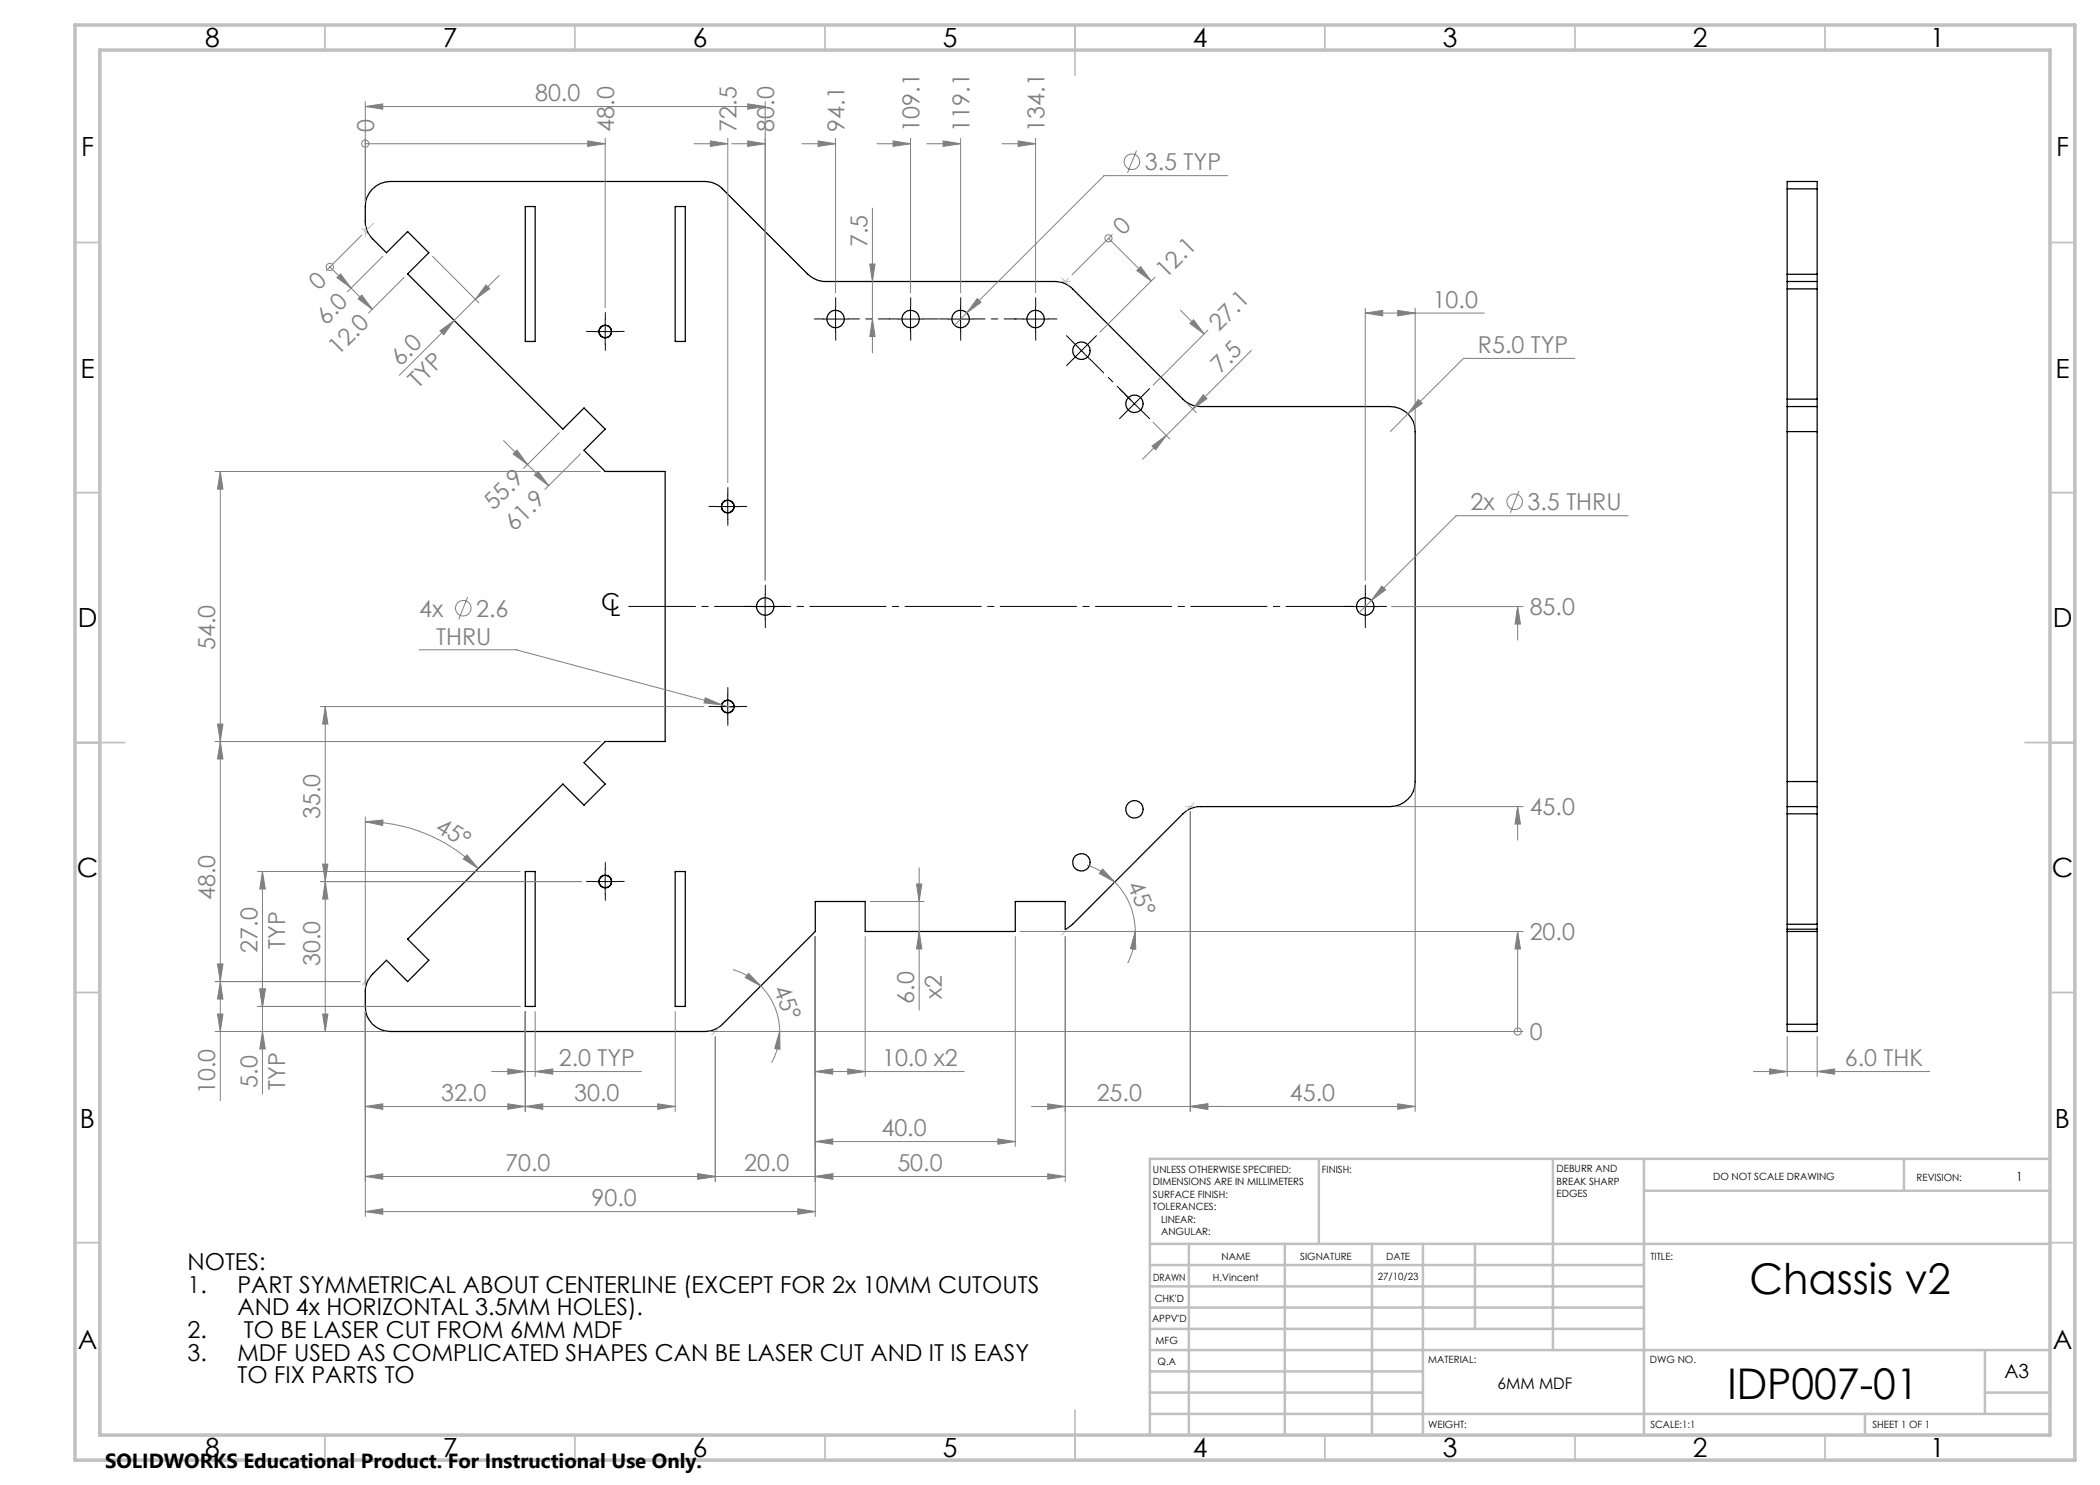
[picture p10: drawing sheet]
<svg xmlns="http://www.w3.org/2000/svg" width="420mm" height="297mm" viewBox="0 0 420 297" stroke-linecap="round" stroke-linejoin="round" font-family="sans-serif">
<g fill="none" stroke="#000" stroke-width=".25">
<path d="M74.5 37.8a5 5 0 0 1 3.5-1.5h63a5 5 0 0 1 3.5 1.5l17.1 17.1a5.2 5.2 0 0 0 3.5 1.4h45.9a5 5 0 0 1 3.5 1.5l22.1 22a5 5 0 0 0 3.5 1.5h38a4.9 4.9 0 0 1 4.9 5v70a5 5 0 0 1-4.9 5h-38a4.8 4.8 0 0 0-3.5 1.5l-22.1 22.1-1.5 .9v-5.5h-9.9v6h-30.1v-6h-9.9v6l-18.6 18.6a5.2 5.2 0 0 1-3.5 1.4h-63a4.9 4.9 0 0 1-4.9-5v-2.9a4.8 4.8 0 0 1 1.4-3.6l2.8-2.8 4.2 4.3 4.3-4.3-4.3-4.2 31.1-31 4.2 4.2 4.2-4.2-4.2-4.3 4.2-4.2h12v-54h-12l-4.2-4.2 4.2-4.3-4.2-4.2-4.2 4.2-31.1-31 4.3-4.3-4.3-4.2-4.2 4.2-2.8-2.7a4.8 4.8 0 0 1-1.4-3.6v-2.9a4.8 4.8 0 0 1 1.4-3.5zM357.4 37.8v-1.5h6v1.5M357.4 37.8v17.1M357.4 37.8h6M363.4 37.8v17.1M105.1 41.3h1.9v27h-1.9zM135 41.3h2.1v27h-2.1zM357.4 56.3v1.5M357.4 54.9v1.4M357.4 56.3h6M357.4 57.8v22M357.4 57.8h6"/>
<path d="M357.4 54.9h6M363.4 56.3v1.5M363.4 54.9v1.4M363.4 57.8v22M357.4 79.8v1.5M357.4 79.8h6M363.4 79.8v1.5M357.4 81.3v5M357.4 81.3h6M357.4 86.3h6M357.4 86.3v70M363.4 81.3v5"/>
<path d="M363.4 86.3v70M357.4 156.3v5M357.4 156.3h6M363.4 156.3v5M105.1 174.3h1.9v27h-1.9zM135 174.3h2.1v27h-2.1zM357.4 161.3v1.5M357.4 161.3h6M357.4 162.8v22.1M357.4 162.8h6M363.4 161.3v1.5M363.4 162.8v22.1"/>
<path d="M357.4 184.9v.9M357.4 186.3h6M357.4 185.8v19.1M357.4 184.9h6M357.4 185.8h6M363.4 184.9v.9M363.4 185.8v19.1M357.4 204.9v1.4h6v-1.4M357.4 204.9h6"/>
<circle cx="121" cy="66.3" r="1.27"/>
<circle cx="121.1" cy="66.3" r="1.26"/>
<circle cx="167.1" cy="63.8" r="1.75"/>
<circle cx="182.1" cy="63.8" r="1.75"/>
<circle cx="192.1" cy="63.8" r="1.76"/>
<circle cx="207.1" cy="63.8" r="1.75"/>
<circle cx="216.3" cy="70.1" r="1.75"/>
<circle cx="226.9" cy="80.8" r="1.75"/>
<circle cx="145.5" cy="101.3" r="1.25"/>
<circle cx="145.5" cy="101.3" r="1.28"/>
<circle cx="153" cy="121.3" r="1.75"/>
<circle cx="273.1" cy="121.3" r="1.76"/>
<circle cx="145.5" cy="141.3" r="1.25"/>
<circle cx="145.5" cy="141.3" r="1.28"/>
<circle cx="121" cy="176.3" r="1.27"/>
<circle cx="121.1" cy="176.3" r="1.26"/>
<circle cx="216.3" cy="172.5" r="1.74"/>
<circle cx="226.9" cy="161.9" r="1.75"/>
</g>
<g fill="none" stroke="#808080" stroke-width=".2">
<path d="M73.1 21.3l3.5-.5v1zM73.1 20.3v20M73.1 21.3h79.9M73.1 28.7h.1M73.1 28.7h47.9M117.5 28.2l3.5 .5-3.5 .6zM121 27.7v33.8M138.8 28.7h6.8M142.1 28.2l3.5 .5-3.5 .6zM145.6 27.7v68.8M146.3 28.7h6.7M149.5 20.8l3.5 .5-3.5 .5z"/>
<path d="M149.5 28.2l3.5 .5-3.5 .6zM153 20.3v95.8M160.4 28.7h6.7M163.6 28.2l3.5 .5-3.5 .6zM167.1 27.7v30.9M175.4 28.7h6.7M178.6 28.2l3.5 .5-3.5 .6zM182.1 27.7v30.9M185.4 28.7h6.7M188.6 28.2l3.5 .5-3.5 .6zM192.1 27.7v30.9M200.4 28.7h6.7"/>
<path d="M203.6 28.2l3.5 .5-3.5 .6zM207.1 27.7v30.9M227.3 30.1l-1.8 4.5M245.5 35.1h-24.7l-29.9 29.9M66 53.4h.1M66 53.4l8.5 8.5M67.4 55.5l.7-.7 2.1 2.8zM71.6 59.8l.8-.8 2.1 2.9zM72.4 47l-7.2 7.1M76.6 51.3l-7.1 7.1M80.8 55.5l-7.1 7.1M86.5 51.3l9.3 9.3"/>
<path d="M97.2 57l.7 .7-2.8 2.2zM99.8 55.1l-19.9 20M174 52.8h1l-.5 3.5zM174.5 41.6v29M195.4 59.7l.8 .8-2.8 2.1zM221.7 47.7l8.5 8.5M221.7 47.7h.1M222.5 46.9l-8.1 8.1M227.4 54.1l.7-.8 2.1 2.9zM231 55.5l-11 10.9M88 66.2l2.8-2.1-2 2.9zM174.5 63.8l.5 3.5h-1z"/>
<path d="M236.1 62.1l4.7 4.7M238 64.7l.7-.7 2.1 2.8zM240.6 78.9l.8 .8-2.9 2.1zM241.6 66l-11 11M250.3 70.1l-21.8 21.8M273 62.6l3.5-.5v1.1zM273 61.6v54.5M273 62.6h23.9M279.5 62.1l3.5 .5-3.5 .6zM283 61.6v23.7M283.7 79.9l.7 .8-2.8 2.1zM315 71.7h-22.3l-11.1 11.1"/>
<path d="M43 94.3h77.1M44.1 94.3v125.8M44.1 94.3l.5 3.5h-1.1zM100.7 88.1l9 9.1M102.6 90.8l.8-.8 2.1 2.9zM106.9 95l.7-.7 2.1 2.9zM111.9 86.5l-7.2 7.2M116.1 90.8l-7.1 7.1M230.4 89.2l2.9-2.1-2.2 2.9zM230.6 84.5l3.4 3.3M237.3 80.5l2 2M281.6 82.8l-3.5 3.5"/>
<path d="M303.8 98.1l-1.8 4.5M93.5 119.4l-1.7 4.5M276.4 117.2l.7 .8-2.8 2.1zM325.6 103.1h-34.4l-19.4 19.5M83.8 130h19.5l41 11M141.1 139.6l3.2 1.4-3.5-.4zM278.3 121.3h26.3M303.5 121.3v6.7M303.5 121.3l.6 3.5h-1.1zM43 148.3h77.1M43.5 144.8h1.1l-.5 3.5zM44.1 148.3l.5 3.5h-1.1z"/>
<path d="M64.1 141.3h76.7M65.1 141.3l.5 3.5h-1.1zM65.1 141.3v65M144.3 141l2.5 .6M283 157.3v65M51.5 174.3h52.5M52.5 174.3v44.5M52.5 174.3l.6 3.5h-1.1zM64.1 176.3h52.2M64.5 172.8h1.1l-.5 3.5zM65.1 176.3l.5 3.5h-1.1zM73.1 164.4l3.5-.4-.1 1.1z"/>
<path d="M73.1 164.4a32.1 32.1 0 0 1 22.5 9.3M73.1 163.4v34M93.4 171l2.2 2.7-2.9-1.9zM183.3 176.8h1.1l-.6 3.5zM183.8 173.6v28.4M217.4 173a13.9 13.9 0 0 1 5.6 3.4M220.5 173.8l2.5 2.6-3.1-1.7zM223 176.4a13.8 13.8 0 0 1 4 9.9M238.1 162.3v60M279 161.3h25.6M303.5 161.3v6.7M303.5 161.3l.6 3.5h-1.1z"/>
<path d="M43 196.3h29M43.5 192.8h1.1l-.5 3.5zM44.1 196.3l.5 3.5h-1.1zM52 197.8h1.1l-.6 3.5zM146.6 193.9a12.5 12.5 0 0 1 5.6 3.3M149.7 194.7l2.5 2.5-3.2-1.7zM152.2 197.2a13.1 13.1 0 0 1 3.7 9.1M163.1 187.3v56M173 187.3v28M174.1 180.3h10.7M183.8 186.3l.6 3.5h-1.1zM203.1 187.3v42"/>
<path d="M204 186.3h100.6M213 187.3v49M227 186.3l.2 3.6-1.1-.2zM227 186.3a14.3 14.3 0 0 1-1.5 6.3M303.5 186.3v20M303.5 186.3l.6 3.5h-1.1zM43 206.3h34M43.5 202.8h1.1l-.5 3.5zM51.5 201.3h52.5M52.5 206.3l.6 3.5h-1.1zM64.5 202.8h1.1l-.5 3.5zM73.1 202.3v41"/>
<path d="M98.3 214.3h30M101.6 213.8l3.5 .5-3.5 .5zM105.1 202.3v20M107 214.3l3.6-.5v1zM107 202.3v13M135 202.3v20M142 206.3h162.6M143.1 207.3v29M155.9 206.3l.1 3.6-1.1-.2zM155.9 206.3a13.3 13.3 0 0 1-1.6 6.3M163.1 214.3l3.4-.5v1zM163.1 214.3h29.8"/>
<path d="M169.5 213.8l3.5 .5-3.5 .5zM303.5 206.3h.1M350.7 214.3h35.2M353.9 213.8l3.5 .5-3.5 .5zM357.4 207.3v8M363.4 214.3l3.5-.5v1zM363.4 207.3v8M73.1 221.3l3.5-.5v1.1zM73.1 221.3h61.9M73.1 235.3l3.5-.5v1zM73.1 235.3h139.9M101.6 220.8l3.5 .5-3.5 .6z"/>
<path d="M105.1 221.3l3.4-.5v1.1zM131.6 220.8l3.4 .5-3.4 .6zM139.6 234.8l3.5 .5-3.5 .5zM163.1 228.3l3.4-.5v1zM163.1 228.3h40M163.1 235.3l3.4-.5v1zM199.6 227.8l3.5 .5-3.5 .5zM206.3 221.3h76.7M209.6 234.8l3.4 .5-3.4 .5zM209.6 220.8l3.4 .5-3.4 .6zM238.1 221.3l3.4-.5v1.1zM279.5 220.8l3.5 .5-3.5 .6z"/>
<path d="M73.1 242.3l3.5-.5v1zM73.1 242.3h90M159.6 241.8l3.5 .5-3.5 .5z"/>
<circle cx="73" cy="28.7" r=".72"/>
<circle cx="226.4" cy="32.4" r="1.56"/>
<circle cx="66" cy="53.4" r=".73"/>
<circle cx="221.7" cy="47.7" r=".73"/>
<circle cx="302.9" cy="100.4" r="1.55"/>
<circle cx="92.6" cy="121.7" r="1.56"/>
<circle cx="303.5" cy="206.3" r=".73"/>
</g>
<path d="M125.7 121.3h144.9" fill="none" stroke="#000" stroke-width=".2" stroke-dasharray="15.2 1.3 1.3 1.3" stroke-dashoffset="1.9"/>
<g fill="none" stroke="#000" stroke-width=".2" stroke-dasharray="15.2 1.3 1.3 1.3">
<path d="M118.6 66.3h-1.3M121.1 63.8v-1.3M121.1 68.8v1.3M123.6 66.3h1.2M164.6 63.8h-1.7M167.1 61.3v-1.8M167.1 66.3v1.7M179.6 63.8h-1.7M182.1 61.3v-1.8M182.1 66.3v1.7M184.6 63.8h3.1M189.6 63.8h-1.7"/>
<path d="M192.1 61.3v-1.8M192.1 66.3v1.7M204.6 63.8h-1.7M207.1 61.3v-1.8M207.1 66.3v1.7M209.6 63.8h1.8M214.5 68.4l-1.2-1.3M214.5 71.9l-1.2 1.2M218.1 68.4l1.2-1.3M225.1 79l-1.2-1.3M228.7 79l1.2-1.3M145.6 98.8v-1.3"/>
<path d="M225.1 82.5l-1.2 1.2M228.7 82.5l1.2 1.2M143.1 101.3h-1.3M145.6 103.8v1.3M148.1 101.3h1.2M153.1 118.8v-1.8M273.1 118.8v-1.8M145.6 138.8v-1.3M150.6 121.3h-1.8M153.1 123.8v1.7M155.6 121.3h1.7M270.6 121.3h-1.8"/>
<path d="M273.1 123.8v1.7M275.6 121.3h1.7M143.1 141.3h-1.3M145.6 143.8v1.3M148.1 141.3h1.2M118.6 176.3h-1.3M121.1 173.8v-1.3M121.1 178.8v1.3M123.6 176.3h1.2"/>
</g>
<path d="M169.6 63.8h8.3" fill="none" stroke="#000" stroke-width=".2" stroke-dasharray="15.2 1.3 1.3 1.3" stroke-dashoffset="13"/>
<path d="M194.6 63.8h8.6" fill="none" stroke="#000" stroke-width=".2" stroke-dasharray="15.2 1.3 1.3 1.3" stroke-dashoffset="12.9"/>
<path d="M218.1 71.9l8 8" fill="none" stroke="#000" stroke-width=".2" stroke-dasharray="15.2 1.3 1.3 1.3" stroke-dashoffset="11.5"/>
<g fill="none" stroke="#000" stroke-width=".2">
<path d="M118.5 66.3h5M121 63.8v5M164.6 63.8h5M167.1 61.3v5M179.6 63.8h5M182.1 61.3v5M189.6 63.8h5M192.1 61.3v5M204.6 63.8h5M207.1 61.3v5M214.5 68.4l1.8 1.7M216.3 70.1l-1.8 1.8"/>
<path d="M216.3 70.1l1.8 1.8M218.1 68.4l-1.8 1.7M225.1 79l1.8 1.7M228.7 79l-1.8 1.7M145.6 98.8v5M226.9 80.7l-1.8 1.8M226.9 80.7l1.8 1.8M143.1 101.3h5M153 118.8v5M273 118.8v5M145.6 138.8v5M150.6 121.3h4.9"/>
<path d="M270.5 121.3h5.1M143.1 141.3h5M118.5 176.3h5M121 173.8v5"/>
</g>
<path d="M73.1 46.3l1.6-1.7M213.1 56.3l.6-.7" fill="none" stroke="#c0c0c0" stroke-width=".2" stroke-dasharray="15.2 1.3 1.3 1.3"/>
<g fill="none" stroke="#c0c0c0" stroke-width=".2">
<path d="M72.4 45.6l1.4 1.5M73.1 45.2v2.1M212 56.3h2.1M212.3 55.6l1.5 1.5M237.1 161.3h2M238.8 160.6l-1.5 1.5M73.1 195.3v2.1M73.8 195.5l-1.4 1.5M204 186.3h10.1M213.8 185.6l-1.5 1.4M72 206.3h5M73.1 202.3v5"/>
<path d="M142 206.3h2M143.8 205.6l-1.5 1.4"/>
</g>
<g fill="none" stroke="#c0c0c0" stroke-width=".35">
<path d="M65 5v5M115 5v5M165 5v5M215 5v10M265 5v5M315 5v5M365 5v5M15 48.5h5M410 48.5h5M15 98.5h5M410 98.5h5M15 148.5h10"/>
<path d="M405 148.5h10M15 198.5h5M410 198.5h5M15 248.5h5M410 248.5h5M65 287v5M115 287v5M165 287v5M215 282v10M265 287v5M315 287v5M365 287v5"/>
</g>
<g fill="none" stroke="#c0c0c0" stroke-width=".5">
<path d="M263.8 231.8v17M310.6 231.8v38.2M328.8 231.8v55.2M328.8 238.2h81.2M380.8 231.8v6.4M410 231.8h-180v55.2M230 248.8h180M230 257.3h98.8M230 253h98.8M237.8 248.8v38.2M257 248.8v38.2M274.4 248.8v38.2"/>
<path d="M284.6 248.8v38.2M295 248.8v17M230 265.8h98.8M230 261.5h98.8M230 278.5h54.6M230 274.3h54.6M230 270h180M397 278.5h13M397 270v12.8M230 282.8h180M373 282.8v4.2"/>
</g>
<path d="M15 5h400v287h-400zM20 10h390v277h-390z" fill="none" stroke="#c0c0c0" stroke-width=".7"/>
<g fill="#808080">
<path d="M209.6 234.8l3.4 .5-3.4 .5zM163.1 235.3l3.4-.5v1z"/>
<path d="M139.6 234.8l3.5 .5-3.5 .5zM163.1 235.3l3.4-.5v1z"/>
<path d="M209.6 220.8l3.4 .5-3.4 .6zM238.1 221.3l3.4-.5v1.1z"/>
<path d="M303.5 186.3l.6 3.5h-1.1zM303.5 161.3l.6 3.5h-1.1zM303.5 121.3l.6 3.5h-1.1z"/>
<path d="M238.1 221.3l3.4-.5v1.1zM279.5 220.8l3.5 .5-3.5 .6z"/>
<path d="M139.6 234.8l3.5 .5-3.5 .5zM73.1 235.3l3.5-.5v1z"/>
<path d="M67.4 55.5l.7-.7 2.1 2.8zM71.6 59.8l.8-.8 2.1 2.9zM102.6 90.8l.8-.8 2.1 2.9zM106.9 95l.7-.7 2.1 2.9z"/>
<path d="M227.4 54.1l.7-.8 2.1 2.9zM238 64.7l.7-.7 2.1 2.8z"/>
<path d="M52.5 206.3l.6 3.5h-1.1zM52 197.8h1.1l-.6 3.5z"/>
<path d="M43.5 202.8h1.1l-.5 3.5zM44.1 196.3l.5 3.5h-1.1z"/>
<path d="M43.5 192.8h1.1l-.5 3.5zM44.1 148.3l.5 3.5h-1.1z"/>
<path d="M163.6 28.2l3.5 .5-3.5 .6zM178.6 28.2l3.5 .5-3.5 .6zM188.6 28.2l3.5 .5-3.5 .6zM203.6 28.2l3.5 .5-3.5 .6zM117.5 28.2l3.5 .5-3.5 .6zM142.1 28.2l3.5 .5-3.5 .6zM149.5 28.2l3.5 .5-3.5 .6z"/>
<path d="M155.9 206.3l.1 3.6-1.1-.2zM149.7 194.7l2.5 2.5-3.2-1.7z"/>
<path d="M227 186.3l.2 3.6-1.1-.2zM220.5 173.8l2.5 2.6-3.1-1.7z"/>
<path d="M93.4 171l2.2 2.7-2.9-1.9zM73.1 164.4l3.5-.4-.1 1.1z"/>
<path d="M363.4 214.3l3.5-.5v1zM353.9 213.8l3.5 .5-3.5 .5z"/>
<path d="M276.4 117.2l-2.1 2.9 2.8-2.1zM283.7 79.9l-2.1 2.9 2.8-2.1zM195.4 59.7l-2 2.9 2.8-2.1zM141.1 139.6l-.3 1 3.5 .4z"/>
<path d="M101.6 213.8l3.5 .5-3.5 .5zM107 214.3l3.6-.5v1zM73.1 221.3l3.5-.5v1.1zM101.6 220.8l3.5 .5-3.5 .6zM105.1 221.3l3.4-.5v1.1zM131.6 220.8l3.4 .5-3.4 .6zM73.1 242.3l3.5-.5v1zM159.6 241.8l3.5 .5-3.5 .5zM163.1 228.3l3.4-.5v1zM199.6 227.8l3.5 .5-3.5 .5zM163.1 214.3l3.4-.5v1zM169.5 213.8l3.5 .5-3.5 .5z"/>
<path d="M273 62.6l3.5-.5v1.1zM279.5 62.1l3.5 .5-3.5 .6z"/>
<path d="M149.5 20.8l3.5 .5-3.5 .5zM73.1 21.3l3.5-.5v1z"/>
<path d="M88 66.2l2.8-2.1-2 2.9zM97.2 57l.7 .7-2.8 2.2z"/>
<path d="M230.4 89.2l2.9-2.1-2.2 2.9zM240.6 78.9l.8 .8-2.9 2.1z"/>
<path d="M64.5 172.8h1.1l-.5 3.5zM65.1 141.3l.5 3.5h-1.1z"/>
<path d="M183.8 186.3l.6 3.5h-1.1zM183.3 176.8h1.1l-.6 3.5zM174.5 63.8l.5 3.5h-1zM174 52.8h1l-.5 3.5z"/>
<path d="M64.5 202.8h1.1l-.5 3.5zM65.1 176.3l.5 3.5h-1.1z"/>
<path d="M52.5 174.3l.6 3.5h-1.1zM52 197.8h1.1l-.6 3.5zM44.1 94.3l.5 3.5h-1.1zM43.5 144.8h1.1l-.5 3.5z"/>
</g>
<g font-size="8.5">
<text x="349.9" y="258.8">Chassis v2</text>
<text x="345.5" y="279.7">IDP007-01</text>
</g>
<g font-size="5.3">
<text x="41" y="9.5">8</text>
<text x="88.5" y="9.5">7</text>
<text x="138.5" y="9.5">6</text>
<text x="188.5" y="9.5">5</text>
<text x="238.5" y="9.5">4</text>
<text x="288.5" y="9.5">3</text>
<text x="338.5" y="9.5">2</text>
<text x="386" y="9.5">1</text>
<text x="16.2" y="31.2">F</text>
<text x="411.2" y="31.2">F</text>
<text x="16.1" y="75.5">E</text>
<text x="411.1" y="75.5">E</text>
<text x="15.5" y="125.5">D</text>
<text x="410.5" y="125.5">D</text>
<text x="15.4" y="175.5">C</text>
<text x="410.4" y="175.5">C</text>
<text x="16" y="225.5">B</text>
<text x="411" y="225.5">B</text>
<text x="15.5" y="269.7">A</text>
<text x="410.5" y="269.7">A</text>
<text x="41" y="291.5">8</text>
<text x="88.5" y="291.5">7</text>
<text x="138.5" y="291.5">6</text>
<text x="188.5" y="291.5">5</text>
<text x="238.5" y="291.5">4</text>
<text x="288.5" y="291.5">3</text>
<text x="338.5" y="291.5">2</text>
<text x="386" y="291.5">1</text>
</g>
<g font-size="4.7" fill="#808080">
<text x="107" y="20.3">80.0</text>
<text x="74.8" y="26.3" transform="rotate(-90 74.8 26.3)">0</text>
<text x="122.8" y="26.3" transform="rotate(-90 122.8 26.3)">48.0</text>
<text x="147.3" y="26.3" transform="rotate(-90 147.3 26.3)">72.5</text>
<text x="154.8" y="26.3" transform="rotate(-90 154.8 26.3)">80.0</text>
<text x="168.9" y="26.3" transform="rotate(-90 168.9 26.3)">94.1</text>
<text x="183.9" y="26.3" transform="rotate(-90 183.9 26.3)">109.1</text>
<text x="193.9" y="26.3" transform="rotate(-90 193.9 26.3)">119.1</text>
<text x="208.9" y="26.3" transform="rotate(-90 208.9 26.3)">134.1</text>
<text x="229" y="34">3.5 TYP</text>
<text x="224.6" y="47.2" transform="rotate(-45 224.6 47.2)">0</text>
<text x="173.5" y="49.4" transform="rotate(-90 173.5 49.4)">7.5</text>
<text x="63.7" y="58.1" transform="rotate(-45 63.7 58.1)">0</text>
<text x="233.2" y="55.8" transform="rotate(-45 233.2 55.8)">12.1</text>
<text x="65.2" y="65.1" transform="rotate(-45 65.2 65.1)">6.0</text>
<text x="286.5" y="61.6">10.0</text>
<text x="67.7" y="71.2" transform="rotate(-45 67.7 71.2)">12.0</text>
<text x="243.8" y="66.4" transform="rotate(-45 243.8 66.4)">27.1</text>
<text x="295.6" y="70.6">R5.0 TYP</text>
<text x="80.1" y="73.4" transform="rotate(-45 80.1 73.4)">6.0</text>
<text x="83.6" y="77.7" transform="rotate(-45 83.6 77.7)">TYP</text>
<text x="244.1" y="74.8" transform="rotate(-45 244.1 74.8)">7.5</text>
<text x="98.7" y="102.2" transform="rotate(-45 98.7 102.2)">55.9</text>
<text x="102.9" y="106.4" transform="rotate(-45 102.9 106.4)">61.9</text>
<text x="294.1" y="102.1">2x</text>
<text x="305.5" y="102.1">3.5 THRU</text>
<text x="83.8" y="123.3">4x</text>
<text x="95.2" y="123.3">2.6</text>
<text x="305.9" y="123.1">85.0</text>
<text x="43.1" y="130.1" transform="rotate(-90 43.1 130.1)">54.0</text>
<text x="87.2" y="128.9">THRU</text>
<text x="64.1" y="163.8" transform="rotate(-90 64.1 163.8)">35.0</text>
<text x="86.8" y="166.1" transform="rotate(31 86.8 166.1)">45°</text>
<text x="305.9" y="163.1">45.0</text>
<text x="225.4" y="177" transform="rotate(66 225.4 177)">45°</text>
<text x="43.1" y="180.1" transform="rotate(-90 43.1 180.1)">48.0</text>
<text x="51.5" y="190.5" transform="rotate(-90 51.5 190.5)">27.0</text>
<text x="57.1" y="189.8" transform="rotate(-90 57.1 189.8)">TYP</text>
<text x="305.9" y="188.1">20.0</text>
<text x="64.1" y="193.2" transform="rotate(-90 64.1 193.2)">30.0</text>
<text x="154.6" y="197.8" transform="rotate(68 154.6 197.8)">45°</text>
<text x="182.8" y="200.7" transform="rotate(-90 182.8 200.7)">6.0</text>
<text x="188.4" y="199.9" transform="rotate(-90 188.4 199.9)">x2</text>
<text x="305.9" y="208.1">0</text>
<text x="111.8" y="213.3">2.0 TYP</text>
<text x="176.4" y="213.3">10.0 x2</text>
<text x="369" y="213.3">6.0 THK</text>
<text x="43.1" y="218.8" transform="rotate(-90 43.1 218.8)">10.0</text>
<text x="51.5" y="217.5" transform="rotate(-90 51.5 217.5)">5.0</text>
<text x="57.1" y="218" transform="rotate(-90 57.1 218)">TYP</text>
<text x="88.2" y="220.3">32.0</text>
<text x="114.9" y="220.3">30.0</text>
<text x="219.3" y="220.3">25.0</text>
<text x="258" y="220.3">45.0</text>
<text x="176.3" y="227.3">40.0</text>
<text x="101.1" y="234.3">70.0</text>
<text x="148.9" y="234.3">20.0</text>
<text x="179.5" y="234.3">50.0</text>
<text x="118.3" y="241.3">90.0</text>
</g>
<g font-size="4.7">
<text x="120.2" y="122">C</text>
<text x="121.9" y="123.3">L</text>
<text x="37.5" y="254">NOTES:</text>
<text x="37.5" y="258.6">1.</text>
<text x="47.5" y="258.6">PART SYMMETRICAL ABOUT CENTERLINE (EXCEPT FOR 2x 10MM CUTOUTS</text>
<text x="47.5" y="263.1">AND 4x HORIZONTAL 3.5MM HOLES).</text>
<text x="37.5" y="267.6">2.</text>
<text x="48.8" y="267.6">TO BE LASER CUT FROM 6MM MDF</text>
<text x="37.5" y="272.2">3.</text>
<text x="47.5" y="272.2">MDF USED AS COMPLICATED SHAPES CAN BE LASER CUT AND IT IS EASY</text>
<text x="47.5" y="276.7">TO FIX PARTS TO</text>
</g>
<text font-size="4.1" x="21" y="293.7">SOLIDWORKS Educational Product. For Instructional Use Only.</text>
<text font-size="3.9" x="400.9" y="275.5">A3</text>
<text font-size="3.2" x="299.5" y="277.9">6MM MDF</text>
<text font-size="2.5" x="403.2" y="236.1">1</text>
<g font-size="2">
<text x="230.6" y="234.6">UNLESS OTHERWISE SPECIFIED:</text>
<text x="230.6" y="237.1">DIMENSIONS ARE IN MILLIMETERS</text>
<text x="230.6" y="239.6">SURFACE FINISH:</text>
<text x="264.4" y="234.6">FINISH:</text>
<text x="311.3" y="234.5">DEBURR AND</text>
<text x="311.3" y="237">BREAK SHARP</text>
<text x="311.3" y="239.5">EDGES</text>
<text x="342.6" y="236">DO NOT SCALE DRAWING</text>
<text x="383.3" y="236.2">REVISION:</text>
<text x="230.6" y="242.1">TOLERANCES:</text>
<text x="232.2" y="244.6">LINEAR:</text>
<text x="232.2" y="247.1">ANGULAR:</text>
<text x="244.3" y="252">NAME</text>
<text x="260" y="251.9">SIGNATURE</text>
<text x="277.2" y="251.9">DATE</text>
<text x="330.1" y="251.9">TITLE:</text>
<text x="230.6" y="256.1">DRAWN</text>
<text x="242.6" y="256.1">H.Vincent</text>
<text x="275.6" y="255.9">27/10/23</text>
<text x="230.9" y="260.3">CHK'D</text>
<text x="230.4" y="264.4">APPV'D</text>
<text x="231.1" y="268.8">MFG</text>
<text x="231.5" y="273">Q.A</text>
<text x="285.6" y="272.5">MATERIAL:</text>
<text x="330" y="272.5">DWG NO.</text>
<text x="285.6" y="285.5">WEIGHT:</text>
<text x="330.1" y="285.6">SCALE:1:1</text>
<text x="374.5" y="285.6">SHEET 1 OF 1</text>
</g>
</svg>
